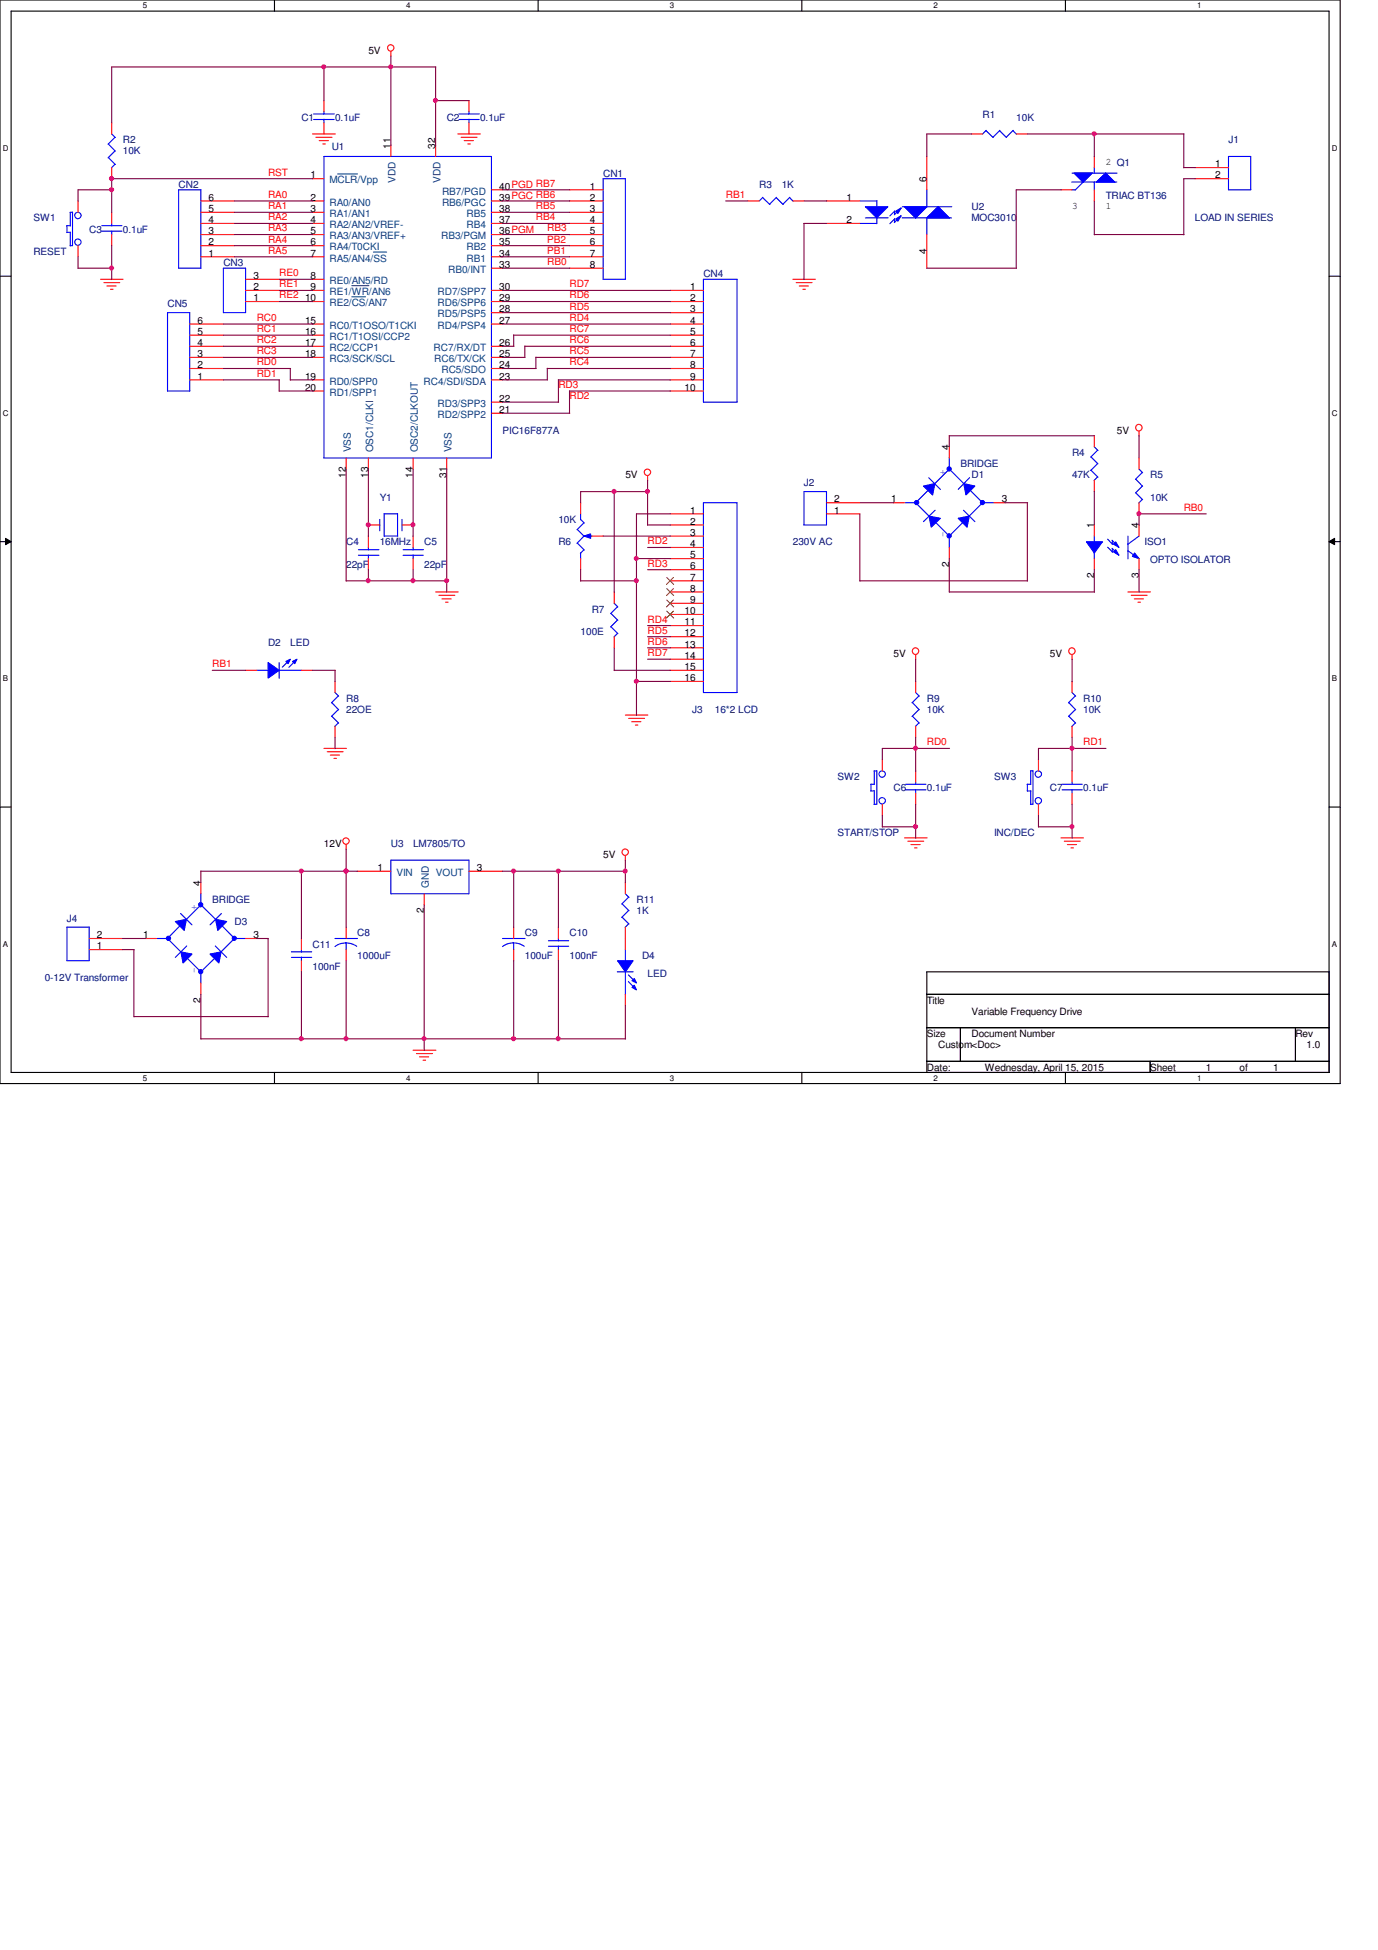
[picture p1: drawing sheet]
<svg xmlns="http://www.w3.org/2000/svg" width="210mm" height="297mm" viewBox="0 0 210 297" stroke-linecap="round" stroke-linejoin="round" font-family="sans-serif">
<path d="M0 0h204.2v165.1h-204.2zM1.7 1.7h200.8v161.7h-200.8z" fill="none" stroke="#000" stroke-width=".17"/>
<g fill="#fff">
<path d="M21.8 .2h.6v1.3h-.6z"/>
<path d="M21.8 163.5h.6v1.4h-.6z"/>
</g>
<path d="M41.8 0v1.7M41.8 163.4v1.7" fill="none" stroke="#000" stroke-width=".17"/>
<g fill="#fff">
<path d="M61.9 .2h.6v1.3h-.6z"/>
<path d="M61.9 163.5h.6v1.4h-.6z"/>
</g>
<path d="M82 0v1.7M82 163.4v1.7" fill="none" stroke="#000" stroke-width=".17"/>
<g fill="#fff">
<path d="M102.1 .2h.6v1.3h-.6z"/>
<path d="M102.1 163.5h.6v1.4h-.6z"/>
</g>
<path d="M122.2 0v1.7M122.2 163.4v1.7" fill="none" stroke="#000" stroke-width=".17"/>
<g fill="#fff">
<path d="M142.2 .2h.7v1.3h-.7z"/>
<path d="M142.2 163.5h.7v1.4h-.7z"/>
</g>
<path d="M162.3 0v1.7M162.3 163.4v1.7" fill="none" stroke="#000" stroke-width=".17"/>
<g fill="#fff">
<path d="M182.4 .2h.6v1.3h-.6z"/>
<path d="M182.4 163.5h.6v1.4h-.6z"/>
<path d="M.4 21.9h.9v1.3h-.9z"/>
<path d="M202.9 21.9h.9v1.3h-.9z"/>
<path d="M.4 62.3h.9v1.3h-.9z"/>
<path d="M202.9 62.3h.9v1.3h-.9z"/>
</g>
<path d="M0 42.1h1.7M202.5 42.1h1.7" fill="none" stroke="#000" stroke-width=".17"/>
<g fill="#fff">
<path d="M.4 102.7h.8v1.4h-.8z"/>
<path d="M202.9 102.7h.8v1.4h-.8z"/>
</g>
<path d="M0 82.5h1.7M202.5 82.5h1.7" fill="none" stroke="#000" stroke-width=".17"/>
<path d="M.8 82l.9 .5-.9 .5zM202.5 82.5l.9-.5v1z" fill="#000"/>
<path d="M.8 82l.9 .5-.9 .5zM202.5 82.5l.9-.5v1z" fill="none" stroke="#000" stroke-width=".15"/>
<g fill="#fff">
<path d="M.4 143.1h.8v1.4h-.8z"/>
<path d="M202.9 143.1h.8v1.4h-.8z"/>
</g>
<path d="M0 122.9h1.7M202.5 122.9h1.7M141.2 148h61.3v15.4h-61.3zM141.2 151.5h61.3M141.2 156.5h61.3M146.3 156.5v5.2M197.4 156.5v5.2M141.2 161.7h61.3M175.3 161.7v1.7" fill="none" stroke="#000" stroke-width=".17"/>
<g fill="none" stroke="#f00" stroke-width=".17">
<path d="M59.6 7.8v.8M47.6 20.4h3.5M48.1 20.9h2.5M48.6 21.4h1.4M49.2 21.9h.4M69.8 20.4h3.4M70.3 20.9h2.4M70.7 21.4h1.4M71.3 21.9h.4M15.3 42.5h3.5M15.8 43.1h2.4M16.3 43.6h1.4"/>
<path d="M16.8 44.1h.4M120.8 42.5h3.4M121.3 43.1h2.4M121.8 43.6h1.4M122.3 44.1h.4M98.7 72.5v.7M173.6 65.7v.7M173.6 69.8v1.7M173.6 76.6v1.7M66.4 90.2h3.4M66.9 90.7h2.4M67.4 91.2h1.3"/>
<path d="M67.9 91.7h.4M139.5 99.7v.8M163.4 99.7v.8M171.9 90.2h3.4M172.4 90.7h2.4M172.8 91.2h1.4M173.4 91.7h.4M49.4 114h3.4M49.9 114.5h2.4M50.3 115h1.4M50.9 115.5h.4M95.3 108.9h3.4"/>
<path d="M95.8 109.4h2.4M96.3 109.9h1.4M96.8 110.4h.4M52.7 128.7v.7M95.3 130.3v.8M137.8 127.6h3.5M138.3 128.1h2.5M138.8 128.7h1.4M139.4 129.2h.3M161.7 127.6h3.4M162.2 128.1h2.4M162.6 128.7h1.4"/>
<path d="M163.2 129.2h.4M62.9 160h3.5M63.5 160.5h2.4M63.9 161h1.4M64.5 161.5h.4"/>
<circle cx="59.5" cy="7.3" r=".49"/>
<circle cx="98.7" cy="71.9" r=".49"/>
<circle cx="173.5" cy="65.1" r=".5"/>
<circle cx="139.5" cy="99.2" r=".5"/>
<circle cx="163.3" cy="99.2" r=".5"/>
<circle cx="52.7" cy="128.1" r=".49"/>
<circle cx="95.3" cy="129.8" r=".49"/>
</g>
<g fill="none" stroke="#00f" stroke-width=".17">
<path d="M163.3 27.7h6.9M163.3 28.9h.6M163.4 26.4h6.8M163.7 26.3l1.4 1.4M166.5 26.3l-2.7 2.7M166.8 25.5v.9M166.8 27.7v1.3M167 27.8l1.5-1.4 1.4 1.4M168 26.8l-.9 .9M173.1 73l1 1.1M173.1 75.1l1 1M173.6 71.5l.5 .5"/>
<path d="M174.1 72l-1.1 1M174.1 74l-1.1 1.1M174.1 76.1l-.6 .5"/>
</g>
<path d="M163.7 26.4h2.7l-1.3 1.3z" fill="#00f"/>
<path d="M163.7 26.4h2.7l-1.3 1.3z" fill="none" stroke="#00f" stroke-width=".17"/>
<path d="M167.1 27.7l1.4-1.3 1.3 1.3z" fill="#00f"/>
<path d="M16.5 21.9l1.1 1.1M16.5 24l1.1 1.1M17 20.4l.6 .6M17.5 20.9l-1 1.1M17.5 23l-1 1M17.5 25l-.5 .6M167.1 27.7l1.4-1.3 1.3 1.3zM39.1 102.1h1.8M42.5 100.9v2.4M42.5 102.1h3.5" fill="none" stroke="#00f" stroke-width=".17"/>
<path d="M17 18.7v1.7M17 25.5v1.7M161.7 28.9h1.7M166.8 23.8v1.7M166.8 28.9v1.7" fill="none" stroke="#f00" stroke-width=".17"/>
<path d="M40.9 100.9l1.6 1.2-1.6 1.2z" fill-rule="evenodd" fill="#00f"/>
<path d="M40.9 100.9l1.6 1.2-1.6 1.2z" fill="none" stroke="#00f" stroke-width=".17"/>
<path d="M44.6 100.8l.7-.4-.4 .7z" fill-rule="evenodd" fill="#00f"/>
<path d="M44.6 100.8l.7-.4-.4 .7z" fill="none" stroke="#00f" stroke-width=".17"/>
<path d="M43.6 100.8l.6-.4-.3 .7z" fill-rule="evenodd" fill="#00f"/>
<g fill="none" stroke="#00f" stroke-width=".17">
<path d="M69.9 18.2h3.1M69.9 17.4h3.1M71.5 17v.4M71.5 18.2v.5M10.2 34.4h.5M10.2 34.4v1M10.2 35.4h.6M10.7 32.3h.3M10.7 32.3v2.1M10.7 35.4v2.1M11 32.3v5.1h-.3M15.5 35.2h3.1"/>
<path d="M15.5 34.4h3.1M17 34v.4M17 35.2v.5M116.2 30.1l1.1 1.1M116.2 30.1l-.5 .5M118.3 30.1l1 1.1M118.3 30.1l-1 1M120.3 30.1l.6 .5M120.4 30.1l-1.1 1M122.5 74.9h3.4v5.1h-3.4zM54.6 84.6h3.1M54.6 83.7h3.1"/>
<path d="M56.1 83.4v.4M56.1 84.5v.6M171.9 83.9l1.7 1.2M171.9 81.7v3.4M173.6 81.7l-1.8 1.2M43.6 100.8l.6-.4-.3 .7zM44.1 100.6l-1.1 1M45.1 100.6l-1.1 1M138 119.5h3.1M139 107l1.1 1.1M139 109.1l1.1 1.1M139.5 105.5l.6 .5"/>
<path d="M139.5 119.1v.4M140 106l-1 1.1M140 108.1l-1 1M140 110.1l-.5 .6M162.9 107l1 1.1M162.9 109.1l1 1.1M163.4 105.5l.5 .5M163.9 106l-1.1 1.1M163.9 108.1l-1.1 1M163.9 110.1l-.6 .6M138 120.3h3.1M139.5 120.3v.5"/>
<path d="M10.2 141.2h3.4v5.1h-3.4z"/>
<circle cx="11.9" cy="32.8" r=".49"/>
<circle cx="11.9" cy="36.9" r=".49"/>
</g>
<g fill="none" stroke="#f00" stroke-width=".17">
<path d="M71.5 15.3v1.7M71.5 18.7v1.7M11.9 30.6v1.7M11.9 37.4v1.7M17 32.3v1.7M17 35.7v1.7M114 30.6h1.7M120.8 30.6h1.7M125.9 78.3h5.1M125.9 76.6h5.1M56.1 81.7v1.7M56.1 85.1v1.7"/>
<path d="M37.4 102.1h1.7M45.9 102.1h1.7M139.5 103.8v1.7M139.5 110.6v1.7M139.5 117.4v1.7M163.4 103.8v1.7M163.4 110.6v1.7M139.5 120.8v1.7M13.6 144.7h5.1M13.6 143h5.1"/>
</g>
<path d="M172.9 84.2l.7 .9-1-.3z" fill="#00f"/>
<path d="M172.9 84.2l.7 .9-1-.3z" fill="none" stroke="#00f" stroke-width=".17"/>
<path d="M165.6 82.5h2.4l-1.2 1.7z" fill-rule="evenodd" fill="#00f"/>
<path d="M165.6 82.5h2.4l-1.2 1.7zM165.6 82.5h2.4M166.8 81.6v.9M166.8 84.2v.9M168.8 83.4l.7 .7M168.8 82.1l.7 .8M169.5 83.5l.7 .7M169.5 82.3l.7 .8M169.5 82.3v.6M169.5 83.6v.5" fill="none" stroke="#00f" stroke-width=".17"/>
<path d="M169.7 84.1l.3-.4 .5 .9z" fill="#00f"/>
<path d="M169.7 84.1l.3-.4 .5 .9z" fill="none" stroke="#00f" stroke-width=".17"/>
<path d="M169.7 82.9l.3-.4 .5 .9z" fill="#00f"/>
<path d="M187.2 23.8h3.4v5.1h-3.4zM107.2 76.6h5.1v28.9h-5.1zM61.4 84.6h3.1M61.4 83.7h3.1M62.9 83.4v.4M62.9 84.5v.6M169.7 82.9l.3-.4 .5 .9zM76.6 143h3.4M78.3 143.6v1.1M79.9 144.1a2.8 2.8 0 0 0-1.7-.5l-1 .2-.6 .4" fill="none" stroke="#00f" stroke-width=".17"/>
<g fill="none" stroke="#f00" stroke-width=".17">
<path d="M182.1 25.5h5.1M182.1 27.2h5.1M102.1 78.3h5.1M102.1 80h5.1M166.8 80v1.7M173.6 80v1.7M62.9 81.7v1.7M62.9 85.1v1.7M102.1 81.7h5.1M102.1 83.4h5.1M102.1 85.1h5.1M102.1 86.8h5.1"/>
<path d="M102.1 88.5h5.1M102.1 90.2h5.1M102.1 91.9h5.1M102.1 93.6h5.1M102.1 95.3h5.1M102.1 97h5.1M102.1 98.7h5.1M166.8 85.1v1.7M173.6 85.1v1.7M102.1 100.4h5.1M102.1 102.1h5.1M102.1 103.8h5.1"/>
<path d="M78.3 141.2v1.8M78.3 144.7v1.6"/>
</g>
<path d="M101.6 88l1.1 1M101.6 89.7l1.1 1M101.6 91.4l1.1 1.1M101.6 93.1l1.1 1M102.6 88l-1 1M102.6 89.7l-1 1M102.6 91.4l-1 1.1M102.6 93.1l-1 1" fill="none" stroke="#804000" stroke-width=".15"/>
<path d="M131.9 31.5h3.4l-1.7 1.7z" fill="#00f"/>
<g fill="none" stroke="#00f" stroke-width=".17">
<path d="M131 34h2.6M131 30.6h2.6M131.9 31.5h3.4l-1.7 1.7zM131.9 33.2h3.4M133.6 30.6v.9M133.6 33.2v.9M137.5 33.2h7.5M137.5 31.5h7.5M137.8 31.5l1.7 1.7M141.2 31.5l-1.7 1.7M141.2 28.9v2.6M143 31.5l1.7 1.7"/>
<path d="M143 31.5l-1.8 1.7v2.6"/>
</g>
<path d="M137.8 31.5h3.4l-1.7 1.7z" fill="#00f"/>
<path d="M137.8 31.5h3.4l-1.7 1.7z" fill="none" stroke="#00f" stroke-width=".17"/>
<path d="M141.2 33.2l1.8-1.7 1.7 1.7z" fill="#00f"/>
<path d="M136.3 32.2l-.7 .7M136.3 32.1v.6M136.3 33.3v.6M136.3 33.4l-.7 .7M137 32l-.7 .7M137 33.2l-.7 .7M141.2 33.2l1.8-1.7 1.7 1.7z" fill="none" stroke="#00f" stroke-width=".17"/>
<path d="M136.5 32.2l.8-.5-.5 .8z" fill="#00f"/>
<path d="M136.5 32.2l.8-.5-.5 .8z" fill="none" stroke="#00f" stroke-width=".17"/>
<path d="M136.5 33.4l.8-.5-.5 .8z" fill="#00f"/>
<g fill="none" stroke="#00f" stroke-width=".17">
<path d="M47.8 18.2h3.1M47.8 17.4h3.1M49.4 17v.4M49.4 18.2v.5M27.2 28.9h3.4v12h-3.4zM136.5 33.4l.8-.5-.5 .8zM93.1 93.4l1 1.1M93.1 95.5l1 1M93.6 91.9l.5 .6M94.1 92.4l-1.1 1.1M94.1 94.4l-1.1 1.1M94.1 96.5l-.5 .5"/>
<path d="M132.7 119.5h.5M132.7 119.5v1M133.2 117.4h.4M133.2 117.4v2.1M133.6 117.4v5.1h-.4M161.8 119.5h3.1M163.4 119.1v.4M27.5 139.1l1.8 1.8M30.6 137.8l2.3 2.2M30.6 136.1v1.7l-2.2 2.3M33.7 139.1l-1.7 1.8M132.7 120.5h.6"/>
<path d="M133.2 120.5v2.1M161.8 120.3h3.1M163.4 120.3v.5M24 143h1.7M25.5 143l2.1 2M27.6 140.9l-2.1 2.1M28.4 145.8l2.2 2.3M28.4 144.1l-1.7 1.7M30.6 147.8v1.9M32.8 144.1l1.7 1.7M32.9 145.8l-2.3 2.2M33.7 140.8l2 2.2"/>
<path d="M35.7 143h1.7M35.8 142.9l-2.1 2.1M51.1 143h3.4M52.7 143.6v1.1M54.4 144.1a2.8 2.8 0 0 0-1.7-.5l-1 .2-.6 .4M83.6 144.1h3.1M83.6 143.3h3.1M85.1 143v.3M85.1 144.1v.6"/>
<circle cx="134.4" cy="117.9" r=".49"/>
<circle cx="134.4" cy="122" r=".49"/>
</g>
<g fill="none" stroke="#f00" stroke-width=".17">
<path d="M49.4 15.3v1.7M49.4 18.7v1.7M30.6 30.6h5.1M30.6 34h5.1M30.6 39.1h5.1M30.6 37.4h5.1M30.6 35.7h5.1M30.6 32.3h5.1M125.9 30.6h5.1M125.9 34h5.1M141.2 23.8v5.1M141.2 35.7v5.2"/>
<path d="M93.6 90.2v1.7M93.6 97v1.7M134.5 115.7v1.7M163.4 117.4v1.7M134.5 122.5v1.7M163.4 120.8v1.7M52.7 141.2v1.8M52.7 144.7v1.6M85.1 141.2v1.8M85.1 144.7v1.6"/>
</g>
<circle cx="25.7" cy="142.9" r=".32" fill="#00f"/>
<circle cx="25.7" cy="142.9" r=".32" fill="none" stroke="#00f" stroke-width=".17"/>
<circle cx="30.6" cy="137.8" r=".32" fill="#00f"/>
<circle cx="30.6" cy="137.8" r=".32" fill="none" stroke="#00f" stroke-width=".17"/>
<circle cx="35.7" cy="142.9" r=".32" fill="#00f"/>
<circle cx="35.7" cy="142.9" r=".32" fill="none" stroke="#00f" stroke-width=".17"/>
<circle cx="30.6" cy="148" r=".32" fill="#00f"/>
<circle cx="30.6" cy="148" r=".32" fill="none" stroke="#00f" stroke-width=".17"/>
<path d="M26.7 140.4l1.7-.4-.3 1.7z" fill-rule="evenodd" fill="#00f"/>
<path d="M26.7 140.4l1.7-.4-.3 1.7z" fill="none" stroke="#00f" stroke-width=".17"/>
<path d="M32 145.3l1.7-.3-.3 1.7z" fill-rule="evenodd" fill="#00f"/>
<path d="M32 145.3l1.7-.3-.3 1.7z" fill="none" stroke="#00f" stroke-width=".17"/>
<path d="M32.9 140l1.6 .4-1.3 1.3z" fill-rule="evenodd" fill="#00f"/>
<path d="M32.9 140l1.6 .4-1.3 1.3z" fill="none" stroke="#00f" stroke-width=".17"/>
<path d="M27.6 145l1.7 .3-1.4 1.4z" fill-rule="evenodd" fill="#00f"/>
<g fill="none" stroke="#00f" stroke-width=".17">
<path d="M49.4 23.8h25.5v46h-25.5zM25.5 47.6h3.4v12h-3.4zM107.2 42.5h5.1v18.8h-5.1zM57.9 79.1v1.8M58.5 78.3h2.1M58.5 78.3v3.4M60.6 78.2v3.5M61.3 79.1v1.8M166.2 69.6l1.1 1.1M166.2 71.6l1.1 1.1M166.8 68.1l.5 .5M167.3 68.6l-1.1 1"/>
<path d="M167.3 70.6l-1.1 1.1M167.3 72.6l-.6 .6M58.5 81.7h2.1M94.8 137.7l1 1M94.8 139.7l1 1.1M95.3 136.1l.5 .6M95.8 136.7l-1.1 1M95.8 138.7l-1.1 1M27.6 145l1.7 .3-1.4 1.4zM44.4 145.8h3.1M44.4 145h3.1M45.9 144.7v.3"/>
<path d="M45.9 145.8v.5M95.8 140.7l-.6 .6"/>
</g>
<g fill="none" stroke="#f00" stroke-width=".17">
<path d="M47.6 27.2h1.8M47.6 30.6h1.8M47.6 32.3h1.8M47.6 34h1.8M47.6 35.7h1.8M47.6 37.4h1.8M47.6 39.1h1.8M59.6 22.1v1.7M66.4 22.1v1.7M74.9 30.6h1.7M74.9 32.3h1.7M74.9 34h1.7"/>
<path d="M74.9 35.7h1.7M74.9 37.4h1.7M74.9 39.1h1.7M74.9 28.9h1.7M28.9 49.4h5.1M28.9 51.1h5.1M28.9 52.7h5.1M28.9 54.4h5.1M28.9 56.1h5.1M28.9 57.9h5.1M47.6 44.2h1.8M47.6 45.9h1.8"/>
<path d="M47.6 49.4h1.8M47.6 51.1h1.8M47.6 52.7h1.8M47.6 54.4h1.8M47.6 57.9h1.8M47.6 59.6h1.8M47.6 42.5h1.8M74.9 44.2h1.7M74.9 45.9h1.7M74.9 47.6h1.7M74.9 49.4h1.7M74.9 52.7h1.7"/>
<path d="M74.9 54.4h1.7M74.9 56.1h1.7M74.9 57.9h1.7M74.9 40.9h1.7M102.1 44.2h5.1M102.1 45.9h5.1M102.1 47.6h5.1M102.1 49.4h5.1M102.1 51.1h5.1M102.1 52.7h5.1M102.1 54.4h5.1M102.1 56.1h5.1"/>
<path d="M102.1 57.9h5.1M102.1 59.6h5.1M52.7 69.8v1.7M56.1 80h1.8M56.1 69.8v1.7M61.3 80h1.6M62.9 69.8v1.7M68.1 69.8v1.7M74.9 62.9h1.7M74.9 61.3h1.7M166.8 66.4v1.7M166.8 73.2v1.7"/>
<path d="M30.6 134.5v1.6M95.3 134.5v1.6M22.1 143h1.7M30.6 149.7v1.8M37.4 143h1.7M45.9 143v1.7M45.9 146.3v1.7M95.3 141.2v1.8"/>
</g>
<path d="M51.4 26.5h3.1M56.9 38.4h2M53.6 43.5h2.6M53.6 45.2h2.1" fill="none" stroke="#004080" stroke-width=".15"/>
<path d="M89 81.7l1-.4v.7z" fill="#00f"/>
<g fill="none" stroke="#00f" stroke-width=".17">
<path d="M150.2 19.9l1.1 1.1M150.3 19.9l-.6 .5M152.3 19.9l1.1 1.1M152.4 19.9l-1.1 1M154.3 19.9l.6 .5M154.4 19.9l-1.1 1M91.9 27.2h3.4v15.3h-3.4zM34 40.9h3.4v6.7h-3.4zM88.5 78.3v.9M88.5 79.1l.5 .6M89 79.6l-1.1 1.1M88 80.6l1 1.1"/>
<path d="M88 82.7l1 1.1M88.5 84.2v.9M89 81.7l1-.4v.7zM89 81.7l-1.1 1.1M89 83.7l-.6 .6M89.8 81.7h.4M50.5 107l1.1 1.1M50.5 109.1l1.1 1.1M51.1 105.5l.5 .5M51.6 106l-1.1 1.1M51.6 108.1l-1.1 1M51.6 110.1l-.6 .6"/>
<path d="M156.5 119.5h.6M156.5 119.5v1M157 117.4h.4M157.1 117.4v2.1M157.4 117.4v5.1h-.4M59.6 131h11.9v5.1h-11.9zM156.5 120.5h.6M157.1 120.5v2.1M94.1 148h2.4M95.3 144.7v1.7M95.3 148v3.5"/>
<circle cx="158.2" cy="117.9" r=".49"/>
<circle cx="158.2" cy="122" r=".49"/>
</g>
<g fill="none" stroke="#f00" stroke-width=".17">
<path d="M86.8 28.9h5.1M86.8 30.6h5.1M86.8 32.3h5.1M86.8 34h5.1M86.8 35.7h5.1M86.8 37.4h5.1M86.8 39.1h5.1M148 20.4h1.7M154.9 20.4h1.6M37.4 45.9h5.1M37.4 44.2h5.1M37.4 42.5h5.1"/>
<path d="M86.8 40.9h5.1M88.5 76.6v1.7M88.5 85.1v1.7M90.2 81.7h1.7M51.1 103.8v1.7M51.1 110.6v1.7M158.2 115.7v1.7M54.4 132.7h5.2M64.6 136.1v1.7M71.5 132.7h5.1M158.2 122.5v1.7"/>
</g>
<path d="M94.1 146.3h2.4l-1.2 1.7z" fill-rule="evenodd" fill="#00f"/>
<path d="M94.1 146.3h2.4l-1.2 1.7z" fill="none" stroke="#00f" stroke-width=".17"/>
<path d="M96.6 150.1l.4 .7-.7-.4z" fill-rule="evenodd" fill="#00f"/>
<path d="M96.6 150.1l.4 .7-.7-.4z" fill="none" stroke="#00f" stroke-width=".17"/>
<path d="M96.6 149.1l.4 .6-.7-.3z" fill-rule="evenodd" fill="#00f"/>
<g fill="none" stroke="#00f" stroke-width=".17">
<path d="M138 76.6h1.7M139.5 76.6l2.1 2.1M141.5 72.8l1.8 1.7M141.6 74.5l-2.1 2.1M142.5 79.5l2.2 2.2M142.5 77.7l-1.8 1.8M144.6 71.4l2.3 2.3M144.7 69.7v1.8l-2.3 2.2M146.8 77.7l1.7 1.8M146.9 79.4l-2.2 2.3M147.7 74.5l2 2.1M147.7 72.8l-1.7 1.7"/>
<path d="M149.7 76.6h1.8M149.8 76.5l-2.1 2.1M144.7 81.4v2M95.8 148.5l1 1.1M95.8 149.5l1 1.1M96.6 149.1l.4 .6-.7-.3z"/>
</g>
<path d="M95.3 143v1.7M95.3 151.5v1.7" fill="none" stroke="#f00" stroke-width=".17"/>
<circle cx="139.7" cy="76.6" r=".32" fill="#00f"/>
<circle cx="139.7" cy="76.6" r=".32" fill="none" stroke="#00f" stroke-width=".17"/>
<circle cx="144.6" cy="71.4" r=".32" fill="#00f"/>
<circle cx="144.6" cy="71.4" r=".32" fill="none" stroke="#00f" stroke-width=".17"/>
<circle cx="149.7" cy="76.6" r=".32" fill="#00f"/>
<circle cx="149.7" cy="76.6" r=".32" fill="none" stroke="#00f" stroke-width=".17"/>
<circle cx="144.6" cy="81.6" r=".32" fill="#00f"/>
<circle cx="144.6" cy="81.6" r=".32" fill="none" stroke="#00f" stroke-width=".17"/>
<path d="M140.7 74l1.8-.3-.4 1.7z" fill-rule="evenodd" fill="#00f"/>
<path d="M140.7 74l1.8-.3-.4 1.7z" fill="none" stroke="#00f" stroke-width=".17"/>
<path d="M146 79l1.7-.4-.3 1.7z" fill-rule="evenodd" fill="#00f"/>
<path d="M146 79l1.7-.4-.3 1.7z" fill="none" stroke="#00f" stroke-width=".17"/>
<path d="M146.9 73.7l1.6 .3-1.3 1.4z" fill-rule="evenodd" fill="#00f"/>
<path d="M146.9 73.7l1.6 .3-1.3 1.4z" fill="none" stroke="#00f" stroke-width=".17"/>
<path d="M141.6 78.6l1.7 .4-1.4 1.3z" fill-rule="evenodd" fill="#00f"/>
<path d="M141.6 78.6l1.7 .4-1.4 1.3z" fill="none" stroke="#00f" stroke-width=".17"/>
<path d="M136.1 76.6h1.7M144.7 68.1v1.7M151.5 76.6h1.7M144.7 83.4v1.7" fill="none" stroke="#f00" stroke-width=".17"/>
<g fill="none" stroke="#800040" stroke-width=".17">
<path d="M49.4 10.2v5.2M59.6 8.5v13.6M66.4 15.3h5.1M66.4 10.2v11.9M66.4 10.2h-49.4v8.6M11.9 39.1v1.8M17 37.4v5.2M17.1 28.9h-5.2v1.7M35.7 35.7h12M35.7 37.4h12M35.7 39.1h12M35.7 30.6h12"/>
<path d="M35.7 32.3h12M35.7 34h12M47.7 27.2h-30.7v5.1M76.6 35.7h10.2M76.6 37.4h10.2M76.6 28.9h10.2M76.6 39.1h10.2M76.6 30.6h10.2M76.6 32.3h10.2M76.6 34h10.2M110.6 30.6h3.4M122.5 34h3.4"/>
<path d="M122.5 30.6h3.5M122.5 34v8.6M148.1 20.4h-6.9v3.5M156.5 20.4h23.9M161.7 28.9h-6.8v12M166.8 35.7h13.6M166.8 20.4v3.5M166.8 30.6v5.2M180.4 20.4v5.2M180.4 25.5h1.7M182.1 27.2h-1.7v8.6M11.9 40.9h5.2"/>
<path d="M34 52.7h13.7M34 54.4h13.7M34 49.4h13.7M34 51.1h13.7M34 56.1h10.3M34 57.9h8.6M42.5 59.6h5.2M42.5 45.9h5.2M42.5 57.9v1.7M42.5 42.5h5.2M42.5 44.2h5.2M44.2 57.9h3.5"/>
<path d="M44.2 56.1v1.8M76.6 52.7h1.7M76.6 54.4h3.4M76.6 45.9h25.6M76.6 49.4h25.6M76.6 56.1h5.1M76.6 40.9h10.2M76.6 57.9h6.8M76.6 44.2h25.6M76.6 47.6h25.6M78.3 51v1.7M78.3 51.1h23.9"/>
<path d="M80 52.7h22.2M80 52.7v1.7M81.7 54.4h20.5M81.7 54.4v1.7M83.4 56.1h18.8M83.4 56.1v1.8M85.1 57.8v3.5M85.1 57.9h17.1M86.8 59.6h15.4M86.8 59.5v3.4M141.2 40.9h13.7M52.7 71.5v17"/>
<path d="M56.1 71.5v10.2M62.9 71.5v10.2M68.1 71.5v18.7M76.6 61.3h8.5M76.6 62.9h10.2M93.6 74.9v15.3M98.7 73.2v6.8M98.7 80h3.5M98.7 74.9h-10.2v1.7M102.2 78.3h-5.2v30.7M131 76.6h5.2M131 78.3v10.2"/>
<path d="M144.7 66.3v1.8M144.7 66.4h22.1M153.2 76.6h3.4M156.5 76.6v11.9M166.8 74.8v5.2M173.6 66.3v3.5M183.8 78.3h-10.2v1.7M52.7 88.5h15.4M56.1 86.8v1.7M62.9 86.8v1.7M88.5 88.5h8.5M88.5 86.8v1.7"/>
<path d="M91.9 81.7h10.3M93.6 98.7v3.5M97 85.1h5.2M98.7 83.4h3.5M98.7 86.8h3.5M98.7 95.3h3.5M98.7 97h3.5M98.7 98.7h3.5M131 88.5h25.6M144.7 85.1v5.1M144.7 90.2h22.1M166.8 86.8v3.4"/>
<path d="M173.6 86.8v3.4M32.3 102.1h5.2M47.6 102.1h3.5M51.1 102.1v1.7M51.1 112.3v1.7M93.6 102.1h8.6M97 103.8h5.2M98.7 100.4h3.5M139.5 100.4v3.4M139.5 112.3v5.2M144.7 114h-10.2v1.7M163.4 100.4v3.4"/>
<path d="M163.4 112.3v5.2M168.5 114h-10.3v1.7M30.6 132.7h23.9M30.6 132.7v1.8M45.9 132.7v10.3M52.7 129.3v12M64.6 137.8v22.2M76.6 132.7h18.7M78.3 132.7v8.6M85.1 132.7v8.6M95.3 131v3.5M134.5 124.2v1.8"/>
<path d="M134.5 125.9h5.1M139.5 122.5v5.2M158.2 125.9h5.2M158.2 124.2v1.8M163.4 122.5v5.2M18.7 143h3.4M18.7 144.7h1.7M20.4 154.9h20.5M20.4 144.7v10.2M30.6 158.2h64.7M30.6 151.5v6.8M39.1 143h1.8"/>
<path d="M40.9 143v11.9M45.9 148v10.3M52.7 146.3v12M78.3 146.3v12M85.1 146.3v12M95.3 153.2v5.1"/>
</g>
<circle cx="52.7" cy="132.7" r=".32" fill="#f0f"/>
<circle cx="52.7" cy="132.7" r=".32" fill="none" stroke="#f0f" stroke-width=".17"/>
<circle cx="52.7" cy="132.7" r=".32" fill="#f0f"/>
<circle cx="52.7" cy="132.7" r=".32" fill="none" stroke="#f0f" stroke-width=".17"/>
<circle cx="64.6" cy="158.2" r=".32" fill="#f0f"/>
<circle cx="64.6" cy="158.2" r=".32" fill="none" stroke="#f0f" stroke-width=".17"/>
<circle cx="78.2" cy="132.7" r=".32" fill="#f0f"/>
<circle cx="78.2" cy="132.7" r=".32" fill="none" stroke="#f0f" stroke-width=".17"/>
<circle cx="85.1" cy="132.7" r=".32" fill="#f0f"/>
<circle cx="85.1" cy="132.7" r=".32" fill="none" stroke="#f0f" stroke-width=".17"/>
<circle cx="93.6" cy="74.9" r=".32" fill="#f0f"/>
<circle cx="93.6" cy="74.9" r=".32" fill="none" stroke="#f0f" stroke-width=".17"/>
<circle cx="97" cy="103.8" r=".32" fill="#f0f"/>
<circle cx="97" cy="103.8" r=".32" fill="none" stroke="#f0f" stroke-width=".17"/>
<circle cx="97" cy="85.1" r=".32" fill="#f0f"/>
<circle cx="97" cy="85.1" r=".32" fill="none" stroke="#f0f" stroke-width=".17"/>
<circle cx="98.7" cy="74.9" r=".32" fill="#f0f"/>
<circle cx="98.7" cy="74.9" r=".32" fill="none" stroke="#f0f" stroke-width=".17"/>
<circle cx="97" cy="88.4" r=".32" fill="#f0f"/>
<circle cx="97" cy="88.4" r=".32" fill="none" stroke="#f0f" stroke-width=".17"/>
<circle cx="52.7" cy="158.2" r=".32" fill="#f0f"/>
<circle cx="52.7" cy="158.2" r=".32" fill="none" stroke="#f0f" stroke-width=".17"/>
<circle cx="85.1" cy="158.2" r=".32" fill="#f0f"/>
<circle cx="85.1" cy="158.2" r=".32" fill="none" stroke="#f0f" stroke-width=".17"/>
<circle cx="17" cy="27.2" r=".32" fill="#f0f"/>
<circle cx="17" cy="27.2" r=".32" fill="none" stroke="#f0f" stroke-width=".17"/>
<circle cx="56.1" cy="88.4" r=".32" fill="#f0f"/>
<circle cx="56.1" cy="88.4" r=".32" fill="none" stroke="#f0f" stroke-width=".17"/>
<circle cx="66.4" cy="15.3" r=".32" fill="#f0f"/>
<circle cx="66.4" cy="15.3" r=".32" fill="none" stroke="#f0f" stroke-width=".17"/>
<circle cx="59.5" cy="10.2" r=".32" fill="#f0f"/>
<circle cx="59.5" cy="10.2" r=".32" fill="none" stroke="#f0f" stroke-width=".17"/>
<circle cx="62.9" cy="88.4" r=".32" fill="#f0f"/>
<circle cx="62.9" cy="88.4" r=".32" fill="none" stroke="#f0f" stroke-width=".17"/>
<circle cx="68" cy="88.4" r=".32" fill="#f0f"/>
<circle cx="68" cy="88.4" r=".32" fill="none" stroke="#f0f" stroke-width=".17"/>
<circle cx="62.9" cy="79.9" r=".32" fill="#f0f"/>
<circle cx="62.9" cy="79.9" r=".32" fill="none" stroke="#f0f" stroke-width=".17"/>
<circle cx="56.1" cy="79.9" r=".32" fill="#f0f"/>
<circle cx="56.1" cy="79.9" r=".32" fill="none" stroke="#f0f" stroke-width=".17"/>
<circle cx="49.3" cy="10.2" r=".32" fill="#f0f"/>
<circle cx="49.3" cy="10.2" r=".32" fill="none" stroke="#f0f" stroke-width=".17"/>
<circle cx="17" cy="40.8" r=".32" fill="#f0f"/>
<circle cx="17" cy="40.8" r=".32" fill="none" stroke="#f0f" stroke-width=".17"/>
<circle cx="17" cy="28.9" r=".32" fill="#f0f"/>
<circle cx="17" cy="28.9" r=".32" fill="none" stroke="#f0f" stroke-width=".17"/>
<circle cx="166.7" cy="20.4" r=".32" fill="#f0f"/>
<circle cx="166.7" cy="20.4" r=".32" fill="none" stroke="#f0f" stroke-width=".17"/>
<circle cx="45.9" cy="132.7" r=".32" fill="#f0f"/>
<circle cx="45.9" cy="132.7" r=".32" fill="none" stroke="#f0f" stroke-width=".17"/>
<circle cx="45.9" cy="158.2" r=".32" fill="#f0f"/>
<circle cx="45.9" cy="158.2" r=".32" fill="none" stroke="#f0f" stroke-width=".17"/>
<circle cx="78.2" cy="158.2" r=".32" fill="#f0f"/>
<circle cx="78.2" cy="158.2" r=".32" fill="none" stroke="#f0f" stroke-width=".17"/>
<circle cx="95.3" cy="132.7" r=".32" fill="#f0f"/>
<circle cx="95.3" cy="132.7" r=".32" fill="none" stroke="#f0f" stroke-width=".17"/>
<circle cx="173.5" cy="78.2" r=".32" fill="#f0f"/>
<circle cx="173.5" cy="78.2" r=".32" fill="none" stroke="#f0f" stroke-width=".17"/>
<circle cx="139.5" cy="125.9" r=".32" fill="#f0f"/>
<circle cx="139.5" cy="125.9" r=".32" fill="none" stroke="#f0f" stroke-width=".17"/>
<circle cx="139.5" cy="114" r=".32" fill="#f0f"/>
<circle cx="139.5" cy="114" r=".32" fill="none" stroke="#f0f" stroke-width=".17"/>
<circle cx="163.3" cy="125.9" r=".32" fill="#f0f"/>
<circle cx="163.3" cy="125.9" r=".32" fill="none" stroke="#f0f" stroke-width=".17"/>
<circle cx="163.3" cy="114" r=".32" fill="#f0f"/>
<circle cx="163.3" cy="114" r=".32" fill="none" stroke="#f0f" stroke-width=".17"/>
<g font-size="1.5">
<text x="56.1" y="8.2">5V</text>
<text x="59.5" y="22.6" transform="rotate(-90 59.5 22.6)">11</text>
<text x="66.3" y="22.6" transform="rotate(-90 66.3 22.6)">32</text>
<text x="47.3" y="27.2">1</text>
<text x="76.1" y="28.9">40PGD</text>
<text x="89.9" y="28.9">1</text>
<text x="141.2" y="27.7" transform="rotate(-90 141.2 27.7)">6</text>
<text x="168.5" y="25.1">2 Q1</text>
<text x="185.2" y="25.5">1</text>
<text x="185.2" y="27.2">2</text>
<text x="31.8" y="35.7">3</text>
<text x="31.8" y="34">4</text>
<text x="31.8" y="32.3">5</text>
<text x="31.8" y="30.6">6</text>
<text x="47.3" y="30.6">2</text>
<text x="47.3" y="32.3">3</text>
<text x="47.3" y="34">4</text>
<text x="47.3" y="35.7">5</text>
<text x="76.1" y="35.7">36PGM</text>
<text x="76.1" y="34">37</text>
<text x="76.1" y="32.3">38</text>
<text x="76.1" y="30.6">39PGC</text>
<text x="89.9" y="30.6">2</text>
<text x="89.9" y="32.3">3</text>
<text x="89.9" y="34">4</text>
<text x="89.9" y="35.7">5</text>
<text x="129" y="30.6">1</text>
<text x="129" y="34">2</text>
<text x="163.4" y="31.8">3</text>
<text x="168.5" y="31.8">1</text>
<text x="31.8" y="39.1">1</text>
<text x="31.8" y="37.4">2</text>
<text x="47.3" y="37.4">6</text>
<text x="47.3" y="39.1">7</text>
<text x="76.1" y="40.8">33</text>
<text x="76.1" y="39.1">34</text>
<text x="76.1" y="37.4">35</text>
<text x="89.9" y="37.4">6</text>
<text x="89.9" y="39.1">7</text>
<text x="89.9" y="40.8">8</text>
<text x="141.2" y="38.7" transform="rotate(-90 141.2 38.7)">4</text>
<text x="38.6" y="45.9">1</text>
<text x="38.6" y="44.2">2</text>
<text x="38.6" y="42.5">3</text>
<text x="46.5" y="45.9">10</text>
<text x="47.3" y="42.5">8</text>
<text x="47.3" y="44.2">9</text>
<text x="76.1" y="47.6">28</text>
<text x="76.1" y="45.9">29</text>
<text x="76.1" y="44.2">30</text>
<text x="105.2" y="44.2">1</text>
<text x="105.2" y="45.9">2</text>
<text x="105.2" y="47.6">3</text>
<text x="30.1" y="52.7">4</text>
<text x="30.1" y="51">5</text>
<text x="30.1" y="49.3">6</text>
<text x="46.5" y="49.3">15</text>
<text x="46.5" y="51">16</text>
<text x="46.5" y="52.7">17</text>
<text x="76.1" y="52.7">26</text>
<text x="76.1" y="49.3">27</text>
<text x="105.2" y="49.3">4</text>
<text x="105.2" y="51">5</text>
<text x="105.2" y="52.7">6</text>
<text x="30.1" y="57.8">1</text>
<text x="30.1" y="56.1">2</text>
<text x="30.1" y="54.4">3</text>
<text x="46.5" y="57.8">19</text>
<text x="46.5" y="59.5">20</text>
<text x="46.5" y="54.4">18</text>
<text x="76.1" y="57.8">23</text>
<text x="76.1" y="56.1">24</text>
<text x="76.1" y="54.4">25</text>
<text x="104.3" y="59.5">10</text>
<text x="105.2" y="54.4">7</text>
<text x="105.2" y="56.1">8</text>
<text x="105.2" y="57.8">9</text>
<text x="76.1" y="62.9">21</text>
<text x="76.1" y="61.2">22</text>
<text x="144.6" y="68.6" transform="rotate(-90 144.6 68.6)">4</text>
<text x="170.2" y="66">5V</text>
<text x="52.7" y="72.8" transform="rotate(-90 52.7 72.8)">12</text>
<text x="56.1" y="72.8" transform="rotate(-90 56.1 72.8)">13</text>
<text x="62.9" y="72.8" transform="rotate(-90 62.9 72.8)">14</text>
<text x="68" y="72.8" transform="rotate(-90 68 72.8)">31</text>
<text x="95.3" y="72.9">5V</text>
<text x="127.1" y="76.5">2</text>
<text x="135.8" y="76.5">1</text>
<text x="152.7" y="76.5">3</text>
<text x="105.2" y="78.2">1</text>
<text x="105.2" y="79.9">2</text>
<text x="105.2" y="81.6">3</text>
<text x="105.2" y="83.4">4</text>
<text x="127.1" y="78.2">1</text>
<text x="166.7" y="80.5" transform="rotate(-90 166.7 80.5)">1</text>
<text x="173.5" y="80.5" transform="rotate(-90 173.5 80.5)">4</text>
<text x="105.2" y="85">5</text>
<text x="105.2" y="86.7">6</text>
<text x="105.2" y="88.4">7</text>
<text x="144.6" y="86.4" transform="rotate(-90 144.6 86.4)">2</text>
<text x="166.7" y="88.1" transform="rotate(-90 166.7 88.1)">2</text>
<text x="173.5" y="88.1" transform="rotate(-90 173.5 88.1)">3</text>
<text x="104.3" y="93.6">10</text>
<text x="104.3" y="95.3">11</text>
<text x="105.2" y="90.1">8</text>
<text x="105.2" y="91.9">9</text>
<text x="104.3" y="96.9">12</text>
<text x="104.3" y="98.6">13</text>
<text x="104.3" y="100.4">14</text>
<text x="136.1" y="100.1">5V</text>
<text x="160" y="100.1">5V</text>
<text x="104.3" y="102.1">15</text>
<text x="104.3" y="103.8">16</text>
<text x="49.4" y="129">12V</text>
<text x="91.9" y="130.7">5V</text>
<text x="30.6" y="135" transform="rotate(-90 30.6 135)">4</text>
<text x="57.5" y="132.7">1</text>
<text x="72.6" y="132.7">3</text>
<text x="14.8" y="142.9">2</text>
<text x="21.8" y="142.9">1</text>
<text x="38.6" y="142.9">3</text>
<text x="64.6" y="139.1" transform="rotate(-90 64.6 139.1)">2</text>
<text x="14.8" y="144.6">1</text>
<text x="30.6" y="152.7" transform="rotate(-90 30.6 152.7)">2</text>
<text x="141.2" y="152.9">Title</text>
<text x="148" y="154.6">Variable Frequency Drive</text>
<text x="141.2" y="157.9">Size</text>
<text x="143" y="159.6">Custom&lt;Doc&gt;</text>
<text x="148" y="157.9">Document Number</text>
<text x="197.4" y="157.9">Rev</text>
<text x="199.1" y="159.6">1.0</text>
<text x="141.2" y="163.1">Date:</text>
<text x="150.1" y="163.1">Wednesday, April 15, 2015</text>
<text x="175.3" y="163.1">Sheet</text>
<text x="183.8" y="163.1">1</text>
<text x="188.9" y="163.1">of</text>
<text x="194" y="163.1">1</text>
</g>
<g font-size="1.5" fill="#000080">
<text x="149.7" y="17.9">R1</text>
<text x="18.7" y="21.8">R2</text>
<text x="18.7" y="23.5">10K</text>
<text x="45.9" y="18.4">C1</text>
<text x="50.5" y="22.8">U1</text>
<text x="51.1" y="18.4">0.1uF</text>
<text x="68.1" y="18.4">C2</text>
<text x="73.2" y="18.4">0.1uF</text>
<text x="154.9" y="18.4">10K</text>
<text x="187.2" y="21.8">J1</text>
<text x="27.2" y="28.6">CN2</text>
<text x="91.9" y="26.9">CN1</text>
<text x="115.7" y="28.6">R3</text>
<text x="119.1" y="28.6">1K</text>
<text x="5.1" y="33.7">SW1</text>
<text x="13.6" y="35.4">C3</text>
<text x="18.7" y="35.4">0.1uF</text>
<text x="148" y="32">U2</text>
<text x="148" y="33.7">MOC3010</text>
<text x="168.5" y="30.3">TRIAC BT136</text>
<text x="182.1" y="33.7">LOAD IN SERIES</text>
<text x="5.1" y="38.8">RESET</text>
<text x="34" y="40.5">CN3</text>
<text x="25.5" y="46.8">CN5</text>
<text x="107.2" y="42.2">CN4</text>
<text x="76.6" y="66">PIC16F877A</text>
<text x="146.3" y="71.2">BRIDGE</text>
<text x="163.4" y="69.5">R4</text>
<text x="57.9" y="76.3">Y1</text>
<text x="122.5" y="74">J2</text>
<text x="148" y="72.9">D1</text>
<text x="163.4" y="72.9">47K</text>
<text x="175.3" y="72.9">R5</text>
<text x="175.3" y="76.3">10K</text>
<text x="52.7" y="83.1">C4</text>
<text x="57.9" y="83.1">16MHz</text>
<text x="64.6" y="83.1">C5</text>
<text x="85.1" y="83.1">R6</text>
<text x="85.1" y="79.7">10K</text>
<text x="120.8" y="83.1">230V AC</text>
<text x="174.4" y="83.1">ISO1</text>
<text x="52.7" y="86.5">22pF</text>
<text x="64.6" y="86.5">22pF</text>
<text x="175.3" y="85.8">OPTO ISOLATOR</text>
<text x="90.2" y="93.3">R7</text>
<text x="40.9" y="98.4">D2</text>
<text x="44.2" y="98.4">LED</text>
<text x="88.5" y="96.7">100E</text>
<text x="52.7" y="106.9">R8</text>
<text x="141.2" y="106.9">R9</text>
<text x="165.1" y="106.9">R10</text>
<text x="52.7" y="108.6">22OE</text>
<text x="105.5" y="108.6">J3</text>
<text x="108.9" y="108.6">16*2 LCD</text>
<text x="141.2" y="108.6">10K</text>
<text x="165.1" y="108.6">10K</text>
<text x="127.6" y="118.8">SW2</text>
<text x="151.5" y="118.8">SW3</text>
<text x="136.1" y="120.5">C6</text>
<text x="141.2" y="120.5">0.1uF</text>
<text x="160" y="120.5">C7</text>
<text x="165.1" y="120.5">0.1uF</text>
<text x="59.6" y="129">U3</text>
<text x="62.9" y="129">LM7805/TO</text>
<text x="127.6" y="127.3">START/STOP</text>
<text x="151.5" y="127.3">INC/DEC</text>
<text x="32.3" y="137.5">BRIDGE</text>
<text x="97" y="137.5">R11</text>
<text x="10.2" y="140.4">J4</text>
<text x="35.7" y="140.9">D3</text>
<text x="54.4" y="142.6">C8</text>
<text x="80" y="142.6">C9</text>
<text x="86.8" y="142.6">C10</text>
<text x="97" y="139.2">1K</text>
<text x="6.8" y="149.4">0-12V Transformer</text>
<text x="47.6" y="144.4">C11</text>
<text x="47.6" y="147.7">100nF</text>
<text x="54.4" y="146.1">1000uF</text>
<text x="80" y="146.1">100uF</text>
<text x="86.8" y="146.1">100nF</text>
<text x="97.8" y="146.1">D4</text>
<text x="98.7" y="148.8">LED</text>
</g>
<g font-size="1.5" fill="#f00">
<text x="40.9" y="26.8">RST</text>
<text x="81.7" y="28.4">RB7</text>
<text x="40.9" y="35.3">RA3</text>
<text x="40.9" y="33.6">RA2</text>
<text x="40.9" y="30.1">RA0</text>
<text x="40.9" y="31.8">RA1</text>
<text x="81.7" y="33.6">RB4</text>
<text x="81.7" y="31.8">RB5</text>
<text x="81.7" y="30.1">RB6</text>
<text x="83.4" y="35.3">RB3</text>
<text x="110.6" y="30.1">RB1</text>
<text x="40.9" y="38.7">RA5</text>
<text x="40.9" y="37">RA4</text>
<text x="83.4" y="40.3">RB0</text>
<text x="83.4" y="38.7">PB1</text>
<text x="83.4" y="37">PB2</text>
<text x="42.5" y="42.1">RE0</text>
<text x="42.5" y="43.8">RE1</text>
<text x="42.5" y="45.5">RE2</text>
<text x="86.8" y="43.8">RD7</text>
<text x="86.8" y="45.5">RD6</text>
<text x="86.8" y="47.2">RD5</text>
<text x="39.1" y="50.6">RC1</text>
<text x="39.1" y="52.3">RC2</text>
<text x="39.1" y="54">RC3</text>
<text x="39.1" y="48.9">RC0</text>
<text x="86.8" y="50.6">RC7</text>
<text x="86.8" y="48.9">RD4</text>
<text x="86.8" y="52.3">RC6</text>
<text x="86.8" y="54">RC5</text>
<text x="39.1" y="55.7">RD0</text>
<text x="39.1" y="57.4">RD1</text>
<text x="85.1" y="59.1">RD3</text>
<text x="86.8" y="55.7">RC4</text>
<text x="86.8" y="60.8">RD2</text>
<text x="180.4" y="77.8">RB0</text>
<text x="98.7" y="82.9">RD2</text>
<text x="98.7" y="86.3">RD3</text>
<text x="98.7" y="94.8">RD4</text>
<text x="32.3" y="101.6">RB1</text>
<text x="98.7" y="96.5">RD5</text>
<text x="98.7" y="98.2">RD6</text>
<text x="98.7" y="99.9">RD7</text>
<text x="141.2" y="113.5">RD0</text>
<text x="165.1" y="113.5">RD1</text>
</g>
<g font-size="1.5" fill="#004080">
<text x="50.2" y="27.9">MCLR/Vpp</text>
<text x="60.3" y="27.9" transform="rotate(-90 60.3 27.9)">VDD</text>
<text x="67.1" y="27.9" transform="rotate(-90 67.1 27.9)">VDD</text>
<text x="67.4" y="29.6">RB7/PGD</text>
<text x="50.2" y="31.3">RA0/AN0</text>
<text x="50.2" y="33.1">RA1/AN1</text>
<text x="50.2" y="34.8">RA2/AN2/VREF-</text>
<text x="67.4" y="31.3">RB6/PGC</text>
<text x="71.1" y="34.8">RB4</text>
<text x="71.1" y="33.1">RB5</text>
<text x="50.2" y="36.4">RA3/AN3/VREF+</text>
<text x="50.2" y="38.1">RA4/T0CKI</text>
<text x="50.2" y="39.8">RA5/AN4/SS</text>
<text x="67.2" y="36.4">RB3/PGM</text>
<text x="68.3" y="41.6">RB0/INT</text>
<text x="71.1" y="39.8">RB1</text>
<text x="71.1" y="38.1">RB2</text>
<text x="50.2" y="43.3">RE0/AN5/RD</text>
<text x="50.2" y="45">RE1/WR/AN6</text>
<text x="50.2" y="46.7">RE2/CS/AN7</text>
<text x="66.7" y="46.7">RD6/SPP6</text>
<text x="66.7" y="45">RD7/SPP7</text>
<text x="50.2" y="50.1">RC0/T1OSO/T1CKI</text>
<text x="50.2" y="51.8">RC1/T1OSI/CCP2</text>
<text x="50.2" y="53.5">RC2/CCP1</text>
<text x="66.1" y="53.5">RC7/RX/DT</text>
<text x="66.7" y="50.1">RD4/PSP4</text>
<text x="66.7" y="48.3">RD5/PSP5</text>
<text x="50.2" y="58.6">RD0/SPP0</text>
<text x="50.2" y="55.2">RC3/SCK/SCL</text>
<text x="64.6" y="58.6">RC4/SDI/SDA</text>
<text x="66.2" y="55.2">RC6/TX/CK</text>
<text x="67.3" y="56.9">RC5/SDO</text>
<text x="50.2" y="60.3">RD1/SPP1</text>
<text x="66.7" y="63.7">RD2/SPP2</text>
<text x="66.7" y="62">RD3/SPP3</text>
<text x="53.5" y="68.9" transform="rotate(-90 53.5 68.9)">VSS</text>
<text x="56.9" y="68.9" transform="rotate(-90 56.9 68.9)">OSC1/CLKI</text>
<text x="63.7" y="68.9" transform="rotate(-90 63.7 68.9)">OSC2/CLKOUT</text>
<text x="68.8" y="68.9" transform="rotate(-90 68.8 68.9)">VSS</text>
<text x="60.4" y="133.4">VIN</text>
<text x="65.4" y="135.3" transform="rotate(-90 65.4 135.3)">GND</text>
<text x="66.4" y="133.4">VOUT</text>
</g>
<g font-size="1.5" fill="#00f">
<text x="144.1" y="72.3" transform="rotate(-90 144.1 72.3)">+</text>
<text x="144.1" y="81.8" transform="rotate(-90 144.1 81.8)">-</text>
<text x="30.1" y="138.7" transform="rotate(-90 30.1 138.7)">+</text>
<text x="30.1" y="148.2" transform="rotate(-90 30.1 148.2)">-</text>
</g>
<g font-size="1.2">
<text x="21.8" y="1.3">5</text>
<text x="61.9" y="1.3">4</text>
<text x="102.1" y="1.3">3</text>
<text x="142.2" y="1.3">2</text>
<text x="182.4" y="1.3">1</text>
<text x=".4" y="23">D</text>
<text x="202.9" y="23">D</text>
<text x=".4" y="63.4">C</text>
<text x="202.9" y="63.4">C</text>
<text x=".4" y="103.8">B</text>
<text x="202.9" y="103.8">B</text>
<text x=".4" y="144.2">A</text>
<text x="202.9" y="144.2">A</text>
<text x="21.8" y="164.6">5</text>
<text x="61.9" y="164.6">4</text>
<text x="102.1" y="164.6">3</text>
<text x="142.2" y="164.6">2</text>
<text x="182.4" y="164.6">1</text>
</g>
</svg>
